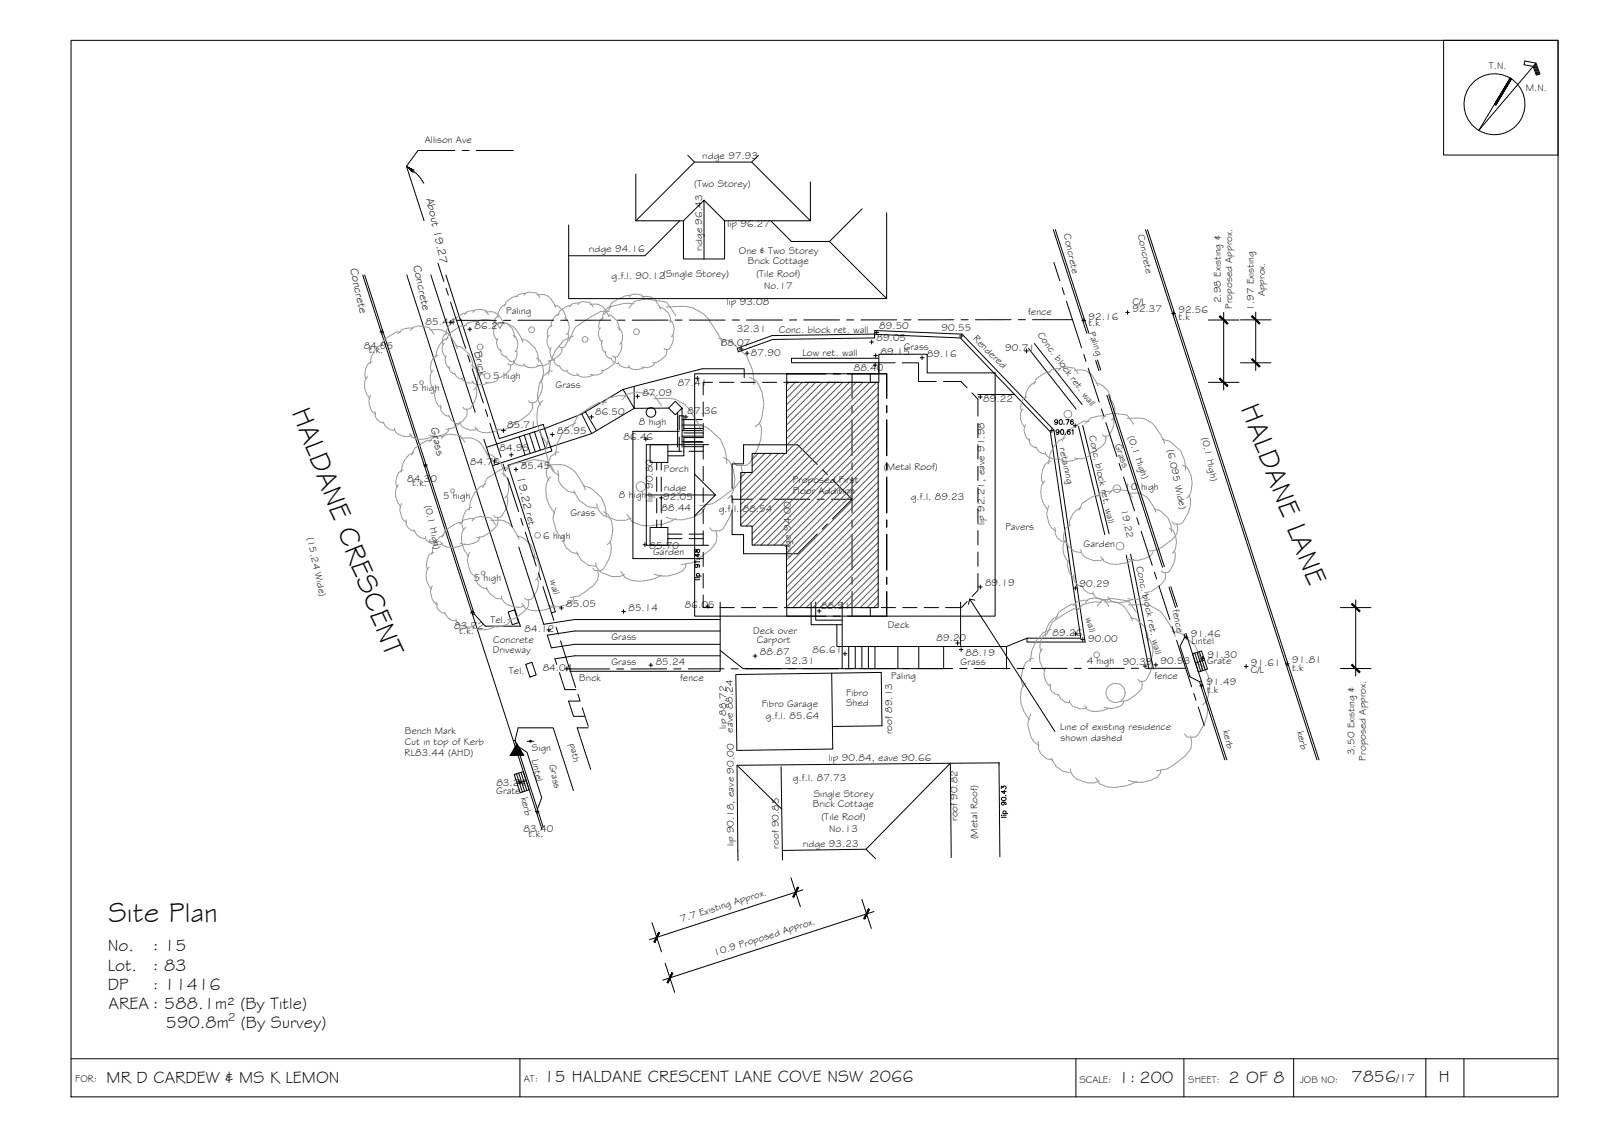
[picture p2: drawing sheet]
<svg xmlns="http://www.w3.org/2000/svg" width="420mm" height="297mm" viewBox="0 0 420 297" stroke-linecap="round" stroke-linejoin="round" font-family="sans-serif">
<!-- layer: BORDER -->
<g fill="none" stroke="#000" stroke-width=".26">
<path d="M18.6 10.6h390v277h-390zM378.6 10.6h30v30.1h-30zM402.3 17.2l.8 2.4M402.5 17l.9 2.6M402.7 16.8l.9 2.7M402.9 16.5l1 2.9-1 .3-.8-2.3-2.4-.4 .2-1 3 .5-15.1 17.7 8.3-13.7M396.4 20.7l-4.1 6.8M18.6 277.6h390M136.4 277.6v10M282.2 277.6v10M310.5 277.6v10M339.3 277.6v10"/>
<path d="M374 277.6v10M383.9 277.6v10"/>
<circle cx="392" cy="27.3" r="8"/>
</g>
<!-- layer: BOUNDARY -->
<g fill="none" stroke="#000" stroke-width=".26">
<path d="M119.3 39.4h-9.7l-3 4.2 4.6 14.3M121.2 39.4h1.8M124.9 39.4h9.7M114.9 69l1.5 4.8M117 75.6l.6 1.8M118.2 79.2l3.9 12.1M276.4 68.8l1.6 4.8M278.6 75.4l.5 1.8M279.7 79l4 12.2M119.7 84h10.5M122.7 93.1l.6 1.8M123.9 96.7l2.9 8.9"/>
<path d="M132.1 84h1.8M135.8 84h9.4M147.1 84h1.8M160.2 83.9l-9.4 .1M162.1 83.9h1.8M175.2 83.9h-9.4M177.1 83.9h1.8M180.8 83.9h9.4M192.1 83.9h1.8M195.8 83.9h9.4M208.9 83.9h-1.8M210.8 83.9h9.4"/>
<path d="M222.1 83.9h1.8M235.2 83.9h-9.4M237.1 83.9h1.8M250.2 83.8l-9.4 .1M252.1 83.8h1.8M265.2 83.8h-9.4M267.1 83.8h1.8M270.8 83.8h10.5M284.3 92.9l.5 1.8M285.4 96.5l2.9 8.9M127.3 107.4l.6 1.8M128.5 111l2.9 8.9"/>
<path d="M288.9 107.2l.6 1.8M290 110.8l2.9 8.9M132 121.7l.5 1.8M133.1 125.2l2.9 8.9M136.6 135.9l.6 1.8M137.8 139.5l2.8 8.9M293.5 121.5l.6 1.8M294.7 125l2.9 9M298.1 135.7l.6 1.8M299.3 139.3l2.9 8.9M141.2 150.2l.6 1.8M142.4 153.8l2.9 8.9"/>
<path d="M302.8 150l.5 1.8M303.9 153.6l2.9 8.9M145.9 164.5l.5 1.8M147 168l4 12.2M149.4 175.4h10.5M161.7 175.4h1.9M174.9 175.4h-9.4M176.7 175.4h1.9M189.9 175.3l-9.4 .1M191.8 175.3h1.8M204.9 175.3h-9.4M206.7 175.3h1.9"/>
<path d="M210.5 175.3h9.4M223.6 175.3h-1.9M225.5 175.3h9.4M236.7 175.3h1.9M249.9 175.3h-9.4M251.7 175.3h1.9M264.9 175.3h-9.4M266.7 175.3h1.9M279.9 175.2l-9.4 .1M281.7 175.2h1.9M285.5 175.2h9.4M296.7 175.2h1.9"/>
<path d="M300.5 175.2h10.5M307.4 164.3l.6 1.8M308.6 167.8l3.9 12.2M151.6 182l.5 1.8M152.7 185.6l1.6 4.8M313.1 181.8l.6 1.8M314.3 185.4l1.5 4.8"/>
</g>
<!-- layer: TEXT -->
<path d="M106.6 43.6l2 1M108.2 45.1l-.2-.2 .2-.2 1.7 1.5 1.3 1.8M130.2 116.4l-2.6 .9M131.8 121.2l-2.6 .9" fill="none" stroke="#000" stroke-width=".26"/>
<g fill="#000" stroke="#000" stroke-width=".26">
<path d="M106.6 43.6l.8 .6zM107.6 44.2l.5 .5-.1 .2z"/>
<path d="M107.2 44l.4 .4zM107.2 44l.4 .4z"/>
<path d="M107.6 44.2l.5 .5zM107.9 44.3l.2 .4 .2-.2z"/>
<path d="M107.4 44.1l.3 .4zM107.4 44.1l.3 .4z"/>
<path d="M107.5 44.1l.5 .8zM107.5 44.1l.5 .8z"/>
<path d="M135.6 195l1.7 3h-3.4zM133.9 198h3.4z"/>
</g>
<!-- layer: EXISTING -->
<g fill="none" stroke="#000" stroke-width=".26">
<path d="M95.1 72.1l47 145.3M95.6 72.1l28.8 88.9 2.9 3.2h9.2l-29.8-92.1M113 72.1l11.6 36M116.9 72.1l14.1 42.9 11.5-3.7 .3 1.1 9.8-3.9M276.3 60.2l8.8 27.2M276.8 60.2l8.7 27.1M300.4 60.2l45 139M301 60.2l44.9 139M193.3 91.3l9.2-3.3 26.9-.4v1l-26.7 .4-9 3.2zM195.2 99v-2.3h-11l-17.9 4.6M229.4 86.6l22.9 1 24.1 25.1 8.2 55.6h-15.2v-1h14l-7.9-54.1-23.6-24.6-22.5-1zM230.3 93.9h-22.7v1.2h22.7"/>
<path d="M234.8 95.1h-4.3v5.1h-2.4M236.7 95.1h4.2v4.9h4.6M269.7 91.3l12.5 16M271.3 90.1l12.5 15.9M287.4 94.5l.8 2.7M287.8 94.4l.9 2.6M126.9 115.1l7.5 23.1M136.2 114.5l1.5 4.8M137.5 114.1l1.6 4.8M138.8 113.7l1.6 4.8M140.2 113.2l1.5 4.8M141.5 112.8l1.6 4.8"/>
<path d="M155.2 113.7l-10.8 3.5-1.6-4.8-12.6 4M163.4 102.1l2.9-.8v5.8zM163.4 102.1l-9.9 5.9 2.9 4.9-1.2 .8-2.6-5.2 .9-.5M170.5 116.6h4.7v4.6h-4.7zM175.2 118.3h3.7M175.4 107l-9.1 .1-9.9 5.8M177.7 108.1v9.1M178.1 112.7v-3.7h1.3v3.7M178.1 114.6v3.7M178.1 113.1h-12.1v33.3h18.4M178.9 107l-1.8-1.8-1.7 1.8 1.7 1.7 1.8-1.7v3M178.9 111.4h5.3"/>
<path d="M178.9 112.9h5.3M178.9 114.3h5.3M178.9 115.8h5.3M179.4 114.6v4.9h-4.2M179.4 117.1h5M179.4 115.9h5M179.4 113.5h5M179.4 112.3h5M180.7 118.3h3.7M184.2 110h-5.3v7.2M184.4 105.4v3.7M184.4 111v3.8l-5-.1"/>
<path d="M184.4 116.6v3.8M186.8 100.2h-2.4v3.3M188.7 100.2h3.8M194.3 100.2h3.8M200 100.2h3.7M205.6 100.2h3.7M211.2 100.2h3.8M216.8 100.2h3.8M222.5 100.2h3.7M247.4 100h4.6l1.6 1.7M254.9 103l1.6 1.7v4.4M256.4 103.4h9.7"/>
<path d="M256.5 111v3.7M256.5 116.6v3.7M282.9 111.8l6.9 28.4M284 111.5l6.9 28.4M290.3 103.6l14.6 45.1M290.8 103.5l14.6 45.1M131.8 121.2l12.6-4 .3 1.1-11.5 3.7 12.4 38.4-1 .3M170.5 138.3h4.7v4.7h-4.7zM172.2 121.2v2M172.2 125.1v3.7M172.2 130.7v3.8M172.2 136.3v2"/>
<path d="M173.4 121.2v2M173.4 125.1v3.7M173.4 130.7v3.8M173.4 136.3v2M184.4 122.3v3.7M184.4 127.9v3.7M184.4 133.5v3.8M184.4 139.1v3.8M256.5 122.2v3.8M256.5 127.8v3.8M256.5 133.5v3.7M256.5 139.1v3.7"/>
<path d="M136.1 143.4l6.5 20.3 8.1-1.3h38.2M175.2 140h3.7M175.2 141.2h3.7M180.7 140h3.7M180.7 141.2h3.7M184.4 144.8v3.7M184.4 150.4v3.7M184.4 156v3.3h2.6M188.8 159.3h3.8M188.9 157.9v18.1h-39.4M194.5 159.3h3.7M200.1 159.3h3.7"/>
<path d="M205.7 159.3h3.8M211.3 159.3h6.7M212.7 157.9v5.9h6.8v5.7h1.4v5.8h-26l-6-4.8M213.9 157.9v4.7h7M219.9 159.3h3.7M220.9 157.9v11.6h26.6M225.5 159.3h3.8M231.1 159.3h3.8M236.8 159.3h3.7M242.4 159.3h3.7M251.9 157.9v11.6h-4.4M253.7 157.7l-1.6 1.6h-4.1"/>
<path d="M256.5 150.3v4.5l-1.5 1.6M256.5 144.7v3.8M295.4 145.5l6 29.9M296.5 145.3l6 30.1M306.6 154l1.7 5.3M307.1 153.8l1.7 5.3M124.4 161l-.5 .2M133.3 160.5l1.6-.6 1.1 3.3-1.6 .6zM137.9 174.2l1.6-.6 1.1 3.3-1.6 .6zM146.7 176.4l1.5 4.4h2.9M188.9 171.9h-38.2l-5.2 .8 .5 1.5M188.9 165.4h-38.2l-7.2 1.1 1.1 3.4 6.1-1h38.2"/>
<path d="M219.5 163.8h1.4M222.6 169.5v5.8M224.3 169.5v5.8M226 169.5v5.8M227.8 169.5v5.8M229.5 169.5v5.8M235.5 169.5v5.8M241 169.5v5.8M247.5 169.5v5.8h-26.6M251.9 169.5h12.1M264 169.5v5.9M269.4 167.3l-5.4 2.2"/>
<path d="M310.5 166.2l.3 .7-1.3 2.5 2.6 8 2.5 1.3 6.6 20.5M311 166l10.8 33.2M315.1 178.6l-.5 .1M134.6 194.2l.5-.1 5.9 18M138.2 194.3h1.8M152 183.8h-2.9l1.3 4h2.9M154.3 190.8h-2.9l3.5 10.9M141 212.1l1.5 4.8M150.4 207.3l-5.3-16.5h-9.2l-.8 3.3 .5 1.4 2.6 1.7 3.9 11.9-1.1 3"/>
<circle cx="139.1" cy="194.3" r=".24"/>
</g>
<!-- layer: TEXT1 -->
<path d="M312.8 171.4l2.3-.7 1.6 4.7-2.4 .8zM313.4 171.2l1.5 4.8M314 171l1.5 4.8M314.5 170.9l1.6 4.7M315.9 173l-2.4 .8M134.9 203.1l2.3-.8 1.6 4.8-2.4 .7zM135.5 202.9l1.5 4.7M136 202.7l1.6 4.7M136.6 202.5l1.6 4.8M138 204.7l-2.4 .8" fill="none" stroke="#000" stroke-width=".26"/>
<!-- layer: VEGSPREAD -->
<g fill="none" stroke="#989898" stroke-width=".26">
<path d="M132.6 79.8a3.5 3.5 0 0 0-2.1 3.4M135.8 77.7h-.7l-2.3 1.4-.5 1.1M137.5 77.4l.5-.6 .9-.2 1.9 .2 .8 1.2M137.9 77a2.64 2.64 0 0 0-2.6 .9M140.8 77.3a3.4 3.4 0 0 1 4 1.6l.9 1.7M151.5 79.9l.5-.6 1-.2 1.8 .2 .8 1.2M151.9 79.5a2.61 2.61 0 0 0-2.6 .9M154.8 79.8a3.4 3.4 0 0 1 4 1.6l.9 1.7M163.3 78.1h-.7l-2.3 1.5-.5 1.1M165 77.9l.5-.6 .9-.2 1.9 .2 .8 1.2M165.4 77.5a2.5 2.5 0 0 0-2.6 .9M166.2 79.7l-2.4-.2-3.4 .8-2 2.1"/>
<path d="M168.3 77.8a3.4 3.4 0 0 1 4 1.6l.9 1.7M96.4 98.8a3.1 3.1 0 0 0-.7 3.2l.5 1.3 .8 1.2M97.6 94.9h-.4a3.6 3.6 0 0 0-1.1 4.4M100.4 90.3a5.2 5.2 0 0 0-3.3 5.1M105.1 87.1h-1.1l-3.4 2-.8 1.8M107.6 86.6l.8-.8 1.4-.4 2.8 .4 1.2 1.8M108.3 86.1l-1.2-.1-1.7 .4-1 1.1M112.6 86.5a5.1 5.1 0 0 1 6 2.4l1.1 1.7 .2 .8M113.6 97.1a3.1 3.1 0 0 0-.7 3.2l.5 1.3 .8 1.2M114.8 93.2h-.4a3.6 3.6 0 0 0-1.1 4.4M116.5 90a2.9 2.9 0 0 0 .4 3.8M117 93.2a2.49 2.49 0 0 0 .9 3.3"/>
<path d="M117.3 87.4a1.8 1.8 0 0 0-1.3 2.1l.3 .8M117.6 88.6a5.2 5.2 0 0 0-3.3 5.1M117.8 96a1.63 1.63 0 0 0 1.6 2M119.1 84.3a3.5 3.5 0 0 0-2.1 3.4M119.2 97.8a2.08 2.08 0 0 0 2 1.5M119.5 90.6a5.4 5.4 0 0 1 3.9 3.1l.5 1.3 .2 1.7M121.2 99v.3a2.17 2.17 0 0 0 3 .9M122.3 82.1h-.7l-2.3 1.4-.5 1.2M122.4 85.3h-1.2l-3.4 2.1-.8 1.8M123.5 95.7a3.4 3.4 0 0 1 1.9 3.5l-.6 2.6-.6 .4M123.8 99.9a1.63 1.63 0 0 0 2.1 1l1.1-.2 1.2-.4M124 81.9l.5-.6 1-.2 1.8 .2 .8 1.2"/>
<path d="M124.4 81.5a2.5 2.5 0 0 0-2.6 .9M124.8 84.9l.8-.9 1.4-.3 2.8 .4 1.2 1.8M125.5 84.4l-1.2-.1-1.7 .4-1 1M127.3 81.8a3.4 3.4 0 0 1 4 1.6l.9 1.7M129.8 84.8a5.1 5.1 0 0 1 6.1 2.4l1 1.7 .2 .8M130 85.5a2.94 2.94 0 0 0 .4 3.8M130.5 88.7a2.43 2.43 0 0 0 .9 3.3M130.7 99.1a1.7 1.7 0 0 1-2 1.3l-1.4-.2M130.8 82.9a1.82 1.82 0 0 0-1.3 2.1l.3 .8M131.3 91.6a1.69 1.69 0 0 0 1.5 1.9M131.9 84.5a3.9 3.9 0 0 1 3 4.1M132.7 93.3l.1 .4a2.22 2.22 0 0 0 1.9 1.1"/>
<path d="M133.8 95.6l.1 .6a4 4 0 0 1-3.5 2.9h-.2M134.6 87.9a2.63 2.63 0 0 1 1 3.5l-.2 .6-.3 .2M134.7 94.5l.1 .3a2.19 2.19 0 0 0 2.9 .9M135.4 91.9a3.3 3.3 0 0 1-1.2 3.7h-.8l-.2-.3M136.7 88.9a5.4 5.4 0 0 1 3.9 3.1l.5 1.3 .2 1.6M137.3 95.4a1.66 1.66 0 0 0 2.1 1l1.1-.2 1.2-.4M140.7 94a3.5 3.5 0 0 1 1.9 3.5l-.3 1.7-.3 .8-.6 .4M141.9 99.9a4 4 0 0 1-.1 3.5l-1.1 1.8-.5 .4h-1.2l-.4-.5M144 88a2.87 2.87 0 0 0 .4 3.8M144.2 94.6l-.1 .3a2.95 2.95 0 0 1-3.3 .7M144.5 91.2a2.49 2.49 0 0 0 .9 3.3M144.8 85.4a1.79 1.79 0 0 0-1.3 2.1l.3 .8"/>
<path d="M144.9 97.3h-.9l-1.6 1.3-1 2.3-.4 2.7 .1 1.3 .7 1.3M145.3 94.1a1.65 1.65 0 0 0 1.6 1.9M145.4 80a4 4 0 0 1 3 4.1M146.6 82.3a3.4 3.4 0 0 0-2.1 3.4M146.7 95.8a2.1 2.1 0 0 0 2 1.5M147.3 91.1l.1 .6a3.9 3.9 0 0 1-3.5 2.9h-.2M148.1 83.4a2.63 2.63 0 0 1 1 3.5l-.2 .6-.3 .2M148.7 97v.3a2.14 2.14 0 0 0 3 .9M148.9 87.3a3.3 3.3 0 0 1-1.1 3.8h-.9l-.2-.3M149.8 80.2h-.7l-2.3 1.3-.5 1.2M150.4 88.1l-2.5 1.1-2.1 2.4-1.4 3.1-.5 3.6M151.3 97.9a2.72 2.72 0 0 0 3.8 .6l.5-.3"/>
<path d="M157.5 86a2.86 2.86 0 0 0 .4 3.8M158 89.2a2.49 2.49 0 0 0 .9 3.3M158.2 97.1l-.1 .3a2.98 2.98 0 0 1-3.3 .7M158.3 83.4a1.8 1.8 0 0 0-1.3 2.1l.3 .8M158.8 92a1.63 1.63 0 0 0 1.6 2M159.4 82.5a3.9 3.9 0 0 1 3 4.1M159.9 81.6h-2.3l-2.4 1.3-4.4 2.9-1.6 3.6M160.1 80.3a3.5 3.5 0 0 0-2.1 3.4M160.2 93.8a2.08 2.08 0 0 0 2 1.5M161.3 93.6l.1 .6a3.9 3.9 0 0 1-3.5 2.9h-.2M162.1 85.9a2.8 2.8 0 0 1 .4 4.3M162.2 95v.3a2.17 2.17 0 0 0 3 .9"/>
<path d="M162.9 89.8a3.4 3.4 0 0 1-1.2 3.8h-.8l-.2-.3M164.8 95.9a1.63 1.63 0 0 0 2.1 1l1.1-.2 1.1-.4M164.9 80.8l1.5-1.8 2.9-.6 5.5 .8 2.4 3.5M171.7 95.1a1.7 1.7 0 0 1-2 1.3l-1.4-.2M172.9 80.5a3.9 3.9 0 0 1 3 4.1M174.8 80.5l4.8-.2a8.8 8.8 0 0 1 7.3 5l2.1 3.4 .5 1.6M174.8 91.6l.1 .6a4 4 0 0 1-3.5 2.9h-.2M175.6 83.9a2.63 2.63 0 0 1 1 3.5l-.2 .6-.3 .2M176.4 87.9a3.3 3.3 0 0 1-1.2 3.7h-.8l-.2-.3M188.5 88.7l2.8 .7 4.5 3.9a15.5 15.5 0 0 1 1.9 6.7v.9M196.6 98.9l1.8 1a10.8 10.8 0 0 1 .8 11.1l-1.1 .8M275.6 97.5h-1l-2.8 1.8-.7 1.4"/>
<path d="M277.7 97.2l.6-.8 1.2-.2 2.3 .3 1 1.5M278.2 96.7a3.2 3.2 0 0 0-3.2 1.1M281.8 97a4.3 4.3 0 0 1 5 2.1l1.1 2M97.2 103.6a3.7 3.7 0 0 0 1.3 5M98.3 107.9l.1 .5a2.29 2.29 0 0 0 2.3 2.5M100.4 110.6a3.1 3.1 0 0 0 3 2.2M103.4 112.3l.1 .5a3.3 3.3 0 0 0 4.5 1.3M107.4 113.7l.6 .9a6 6 0 0 0 5.9-.4M108.5 118.7a5.2 5.2 0 0 0-3.3 5.1M113.3 115.4h-1.2l-3.4 2.1-.8 1.8M114.4 101.9a3.7 3.7 0 0 0 1.3 5M115.6 106.2a2.48 2.48 0 0 0 2.3 3"/>
<path d="M115.8 115l.7-.9 1.4-.3 2.8 .4 1.2 1.8M116.4 114.5l-1.2-.1-1.7 .4-1 1M117.7 108.9a3.1 3.1 0 0 0 2.9 2.2M117.7 112.4l-.1 .5a4.2 4.2 0 0 1-4.5 1.3l-.5-.1M120.6 110.5l.1 .6a3.2 3.2 0 0 0 4.5 1.3M120.7 114.9a5.1 5.1 0 0 1 6.1 2.4l1 1.7 .3 .8M122.4 107.3l.1 .8-.1 1-.9 1.2-2.9 2-1.6 .2M124.6 111.9l.7 1a6 6 0 0 0 5.8-.4M124.7 101.6a4 4 0 0 1-.1 3.5l-1.1 1.8-.5 .4h-1.2l-.4-.5M127.6 119a5.4 5.4 0 0 1 4 3.1l.4 1.3 .2 1.6M134.9 110.7l-.1 .5-.5 .7a4.9 4.9 0 0 1-4.5 .4M139.6 105.6l.1 .8-.1 1-.9 1.1-2.8 2-1.7 .3"/>
<path d="M142.4 105.1l-.8 .6a10 10 0 0 0 2 10.8M144 114.8l-.4 1.1-.5 2.2 .9 3.8 1 1.6 1.6 1.3M146.5 118.5h-.7l-1.3 1.1-.8 1.9-.4 2.3 .1 1.1 .6 1.1M151.1 110.9l-2 .9-1.8 2-1.2 2.6-.4 3M159.1 105.5h-1.9l-2.1 1.1-3.6 2.4-1.3 2.9M163.2 104.8l1.3-1.5 2.4-.5 4.6 .7 2 2.9M164.3 103.9l-2-.2-2.8 .7-1.7 1.8M171.5 104.5l4-.1a7.4 7.4 0 0 1 6.1 4.2l1.7 2.8 .4 1.3M182.9 111.4l2.3 .5 3.8 3.3a12.2 12.2 0 0 1 1.6 6.3M189.7 119.9l1.4 .8a9.1 9.1 0 0 1 .7 9.3l-.9 .7M199.1 110.7l.6 1.3a13 13 0 0 1-3.1 9.4l-.9 .6h-2.5l-.8-.9M268.3 107.3a2.51 2.51 0 0 0-.6 2.7l.4 1.1 .7 1"/>
<path d="M269 111.3a3 3 0 0 0 1 4.2M269.3 104a2.31 2.31 0 0 0-1.6 2.7l.3 1.1M269.9 114.9a2.08 2.08 0 0 0 2 2.5M271.6 100.2a4.4 4.4 0 0 0-2.7 4.3M271.7 117.1a2.63 2.63 0 0 0 2.5 1.9M274.2 118.5v.5a2.72 2.72 0 0 0 3.7 1.1M277.5 119.7a2.05 2.05 0 0 0 2.5 1.3l1.4-.3 1.5-.5M279.3 114.8a6.9 6.9 0 0 0-4.3 6.8M285.7 110.4h-1.5l-4.5 2.9-1.1 2.3M286 118.7l-.1 .4a3.7 3.7 0 0 1-4.1 .9M287.5 100.5a4.5 4.5 0 0 1 3.8 4.7v.3M289.1 109.9l.9-1.2 2-.4 3.6 .5 1.7 2.4"/>
<path d="M289.9 114.4v1.5a6.7 6.7 0 0 1-4.2 2.8h-.3M289.9 109.1l-1.6-.1-2.3 .6-1.3 1.4M290.9 104.7a3.3 3.3 0 0 1 1.3 4.3l-.2 .8-.5 .3M291.9 109.6a4.2 4.2 0 0 1-1.4 4.8h-1l-.4-.4M295.6 109.7l3.3-.1a5.9 5.9 0 0 1 4.8 3.3l1.4 2.3 .3 1.1M304.8 115.2l1.8 .4 .9 .7 2.2 1.9 .4 1.1a8 8 0 0 1 .8 4M104.5 127.1a3.1 3.1 0 0 0-.7 3.3l.5 1.3 .8 1.2M105.3 132a3.7 3.7 0 0 0 1.3 5M105.7 123.3a2.28 2.28 0 0 0-1.7 1.7l-.2 1.4 .1 .7 .3 .6M106.5 136.3l.1 .5a2.28 2.28 0 0 0 2.2 2.5M108.6 139a3.1 3.1 0 0 0 3 2.2M121.3 137h-1.1l-3.4 2.1-.8 1.8"/>
<path d="M122.1 138.3l-.5 .4a6.6 6.6 0 0 0 1.3 7.2M123.7 133.1h-.5l-1.1 .9-.6 1.5-.4 1.8 .2 .9 .4 .8M123.8 136.6l.7-.9 1.5-.3 2.7 .4 1.2 1.8M124.4 136l-1.2-.1-1.7 .4-.9 1.1M127.4 127a6.9 6.9 0 0 0-4.3 6.7M128.7 136.4a5.1 5.1 0 0 1 6.1 2.5l1.1 1.7 .2 .8M130.5 135.6l.2 .9-.2 1-.9 1.1-2.8 2-1.7 .3M131.6 124.1a3.5 3.5 0 0 1 1.9 3.4l-.6 2.6-.5 .4M132.8 130a4 4 0 0 1-.1 3.4l-1.1 1.9-.5 .3h-1.2l-.4-.5M133.8 122.6h-1.5l-4.6 2.8-1.1 2.4M137.1 122.1l1-1.2 1.9-.4 3.7 .5 1.6 2.4M138 121.3l-1.6-.1-2.3 .6-1.3 1.4"/>
<path d="M143.7 121.9l3.2-.1a5.9 5.9 0 0 1 4.9 3.3l1.4 2.3 .3 1.1M144.5 125l-.7 .6a8.3 8.3 0 0 0 1.6 9M145.8 133.1l-.8 2.8 .8 3.1 .8 1.4 1.4 1M146.3 123.3l.2 1a4.5 4.5 0 0 0 4.5 5M150.5 128.7l1.5 2.5 2.2 1.7 2.3 .3M152.9 127.4l1.8 .4 .9 .7 2.1 1.9 .4 1.1a7.6 7.6 0 0 1 .9 4M156.5 132.1l.2 1.1 1.6 1.9 3.4 1.3h2.4l1.5-.6M158.3 134.2l1.2 .6a7.3 7.3 0 0 1 .5 7.5l-.8 .5M164.4 134.8l1.3 2 2.4 .9a13.9 13.9 0 0 0 9.3-1.8M185 132.4l-.2 .9-1 1.3a9.8 9.8 0 0 1-9 1M187.8 139.2l.3 1.3-.3 1.8-1.5 1.9-4.7 3.3-2.9 .4M191.7 129.7l.5 1.1a10.7 10.7 0 0 1-2.5 7.8l-.8 .6h-2.1l-.7-.8"/>
<path d="M194.4 122l.3 1.6-.3 2.1-1.8 2.3-5.7 4.1-3.4 .4M274.1 126.1a4.1 4.1 0 0 0-1 4.3l.6 1.7 1.1 1.6M275.1 132.5a5 5 0 0 0 1.8 6.7M275.7 120.9h-.6l-1 .9-.7 1.5-.3 1.8 .1 .9 .4 .8M276.7 138.3l.1 .6a3 3 0 0 0 3 3.4M280.8 137.7h-.4a3.6 3.6 0 0 0-1.1 4.5M283.6 133.1a5.1 5.1 0 0 0-3.3 5.1M288.3 129.9h-1.1l-3.4 2.1-.8 1.8M290.8 129.5l.8-.9 1.4-.3 2.8 .4 1.2 1.8M291.5 128.9l-1.2-.1-1.7 .4-1 1.1M295.8 129.3a5.1 5.1 0 0 1 6 2.5l1.1 1.6 .2 .9M302.6 133.4a5.4 5.4 0 0 1 4 3.1l.5 1.3 .2 1.7"/>
<path d="M306.7 138.5l.9 .5a5.5 5.5 0 0 1 .4 5.6l-.6 .4M308.7 137.4l.2 1.1-.2 1.4-1.2 1.5-3.8 2.7-2.2 .3M310.2 122l1.2 .6a7.2 7.2 0 0 1 .5 7.5l-.7 .5M311.8 129.9l.4 .8a8.6 8.6 0 0 1-2 6.3l-.7 .4h-1.6l-.5-.6M111.6 140.6v.6a3.3 3.3 0 0 0 4.5 1.3M112.6 148.7a3.1 3.1 0 0 0-.8 3.2l.5 1.4 .8 1.2M113.4 153.6a3.7 3.7 0 0 0 1.3 5M113.8 144.8h-.4l-.8 .7a3.5 3.5 0 0 0-.4 3.8M114.5 157.9l.1 .4a2.29 2.29 0 0 0 2.2 2.6M115.5 142l.7 1a6 6 0 0 0 5.8-.4M116.5 140.2a5.2 5.2 0 0 0-3.2 5.1M123.2 144.7a5 5 0 0 0 1.7 6.7"/>
<path d="M124.7 150.4l.1 .7a3 3 0 0 0 3 3.3M125.8 140.8l-.1 .5a4.4 4.4 0 0 1-5 1.1M127.5 154l1 1.7 1.5 1.1 1.5 .2M131.5 156.3l.1 .7a4.4 4.4 0 0 0 5.9 1.7M135.6 140.6a5.4 5.4 0 0 1 4 3l.5 1.3 .1 1.7M136.8 158.1l.9 1.3a7.9 7.9 0 0 0 7.7-.6M138.5 157.2l.2 .8-.2 1.1-.9 1.1-2.8 2-1.7 .3M139.7 145.7l.9 .4a5.5 5.5 0 0 1 .4 5.6l-.6 .4M140.9 151.5a4 4 0 0 1-.2 3.5l-1 1.9-.5 .3h-1.2l-.5-.5M147.7 140.2l.2 .8a3.8 3.8 0 0 0 3.7 4.2M150.5 156.5l-.1 .6-.7 .9a6.5 6.5 0 0 1-6 .6M151.2 144.7l1.2 2.1 1.9 1.4 1.9 .3"/>
<path d="M156.2 147.5l.2 1 1.3 1.6 2.8 1.1h2.1l1.2-.6M156.7 149.6l.3 1.1-.3 1.4-1.1 1.5-3.8 2.7-2.3 .3M159.9 142l.4 .9a8.6 8.6 0 0 1-2 6.3l-.7 .4h-1.6l-.5-.7M162.8 149.8l1.1 1.6a10 10 0 0 0 9.7-.6M179.9 147.8l-.1 .8-.8 1.1a8.3 8.3 0 0 1-7.5 .8M279.4 141.8l1 1.7 1.5 1.1 1.5 .2M279.6 141.6a3.1 3.1 0 0 0-.7 3.2l.5 1.3 .8 1.3M280.4 146.5a3.7 3.7 0 0 0 1.3 5M281.5 150.7l.1 .5a2.29 2.29 0 0 0 2.3 2.5M282.2 158.4h-1.1l-3.4 2.1-.9 1.8M283.4 144.1l.2 .7a4.4 4.4 0 0 0 5.9 1.8M283.6 159.6h-1.9l-2 1-3.7 2.5-1.3 2.9"/>
<path d="M283.6 153.4a3.1 3.1 0 0 0 3 2.3M284.7 158l.7-.9 1.5-.3 2.7 .4 1.2 1.8M285.3 157.4h-1.2l-1.7 .4-.9 1M286.6 155.1l.1 .6a3.3 3.3 0 0 0 4.5 1.3M287.7 158.9l1.3-1.5 2.4-.5 4.6 .6 2 3M288.7 145.9l.9 1.3a8 8 0 0 0 7.8-.5M288.8 158l-2-.2-2.8 .7-1.7 1.7M289.6 157.9a5 5 0 0 1 6.1 2.4l1 1.7 .3 .8M290.6 156.5a2.53 2.53 0 0 0 3.1 1.5l1.7-.2 1.7-.8M296 158.6l4-.1a7.4 7.4 0 0 1 6.1 4.2l1.7 2.8 .4 1.3M300.9 155.3l-.1 .5-.5 .6a4.9 4.9 0 0 1-4.5 .5M302.4 144.3l-.1 .6-.6 .9a6.5 6.5 0 0 1-6.1 .6"/>
<path d="M305.6 150.1l.1 .8-.1 1.1-.9 1.1-2.9 2-1.6 .3M307.9 144.4a4 4 0 0 1-.2 3.5l-1 1.9-.5 .3h-1.2l-.4-.5M116.6 160.5a3.1 3.1 0 0 0 3 2.3M119.6 162.2l.1 .6a3.2 3.2 0 0 0 4.4 1.3M123.6 163.6a2.53 2.53 0 0 0 3 1.5l1.7-.2 1.7-.7M133.8 162.4v.5l-.5 .6a5 5 0 0 1-4.6 .5M269 179.1l-.7 .5a8.3 8.3 0 0 0 1.6 9.1M271 172.6h-.7l-1.3 1.1-.8 1.9-.4 2.3 .1 1.1 .6 1M273.4 170.1a3.1 3.1 0 0 0-.7 3.3l.5 1.3 .8 1.2M274.3 175a3.7 3.7 0 0 0 1.3 5M274.7 166.3a2.26 2.26 0 0 0-1.7 1.7l-.3 1.4 .4 1.3M275.4 179.3l.1 .5a2.28 2.28 0 0 0 2.2 2.5"/>
<path d="M275.6 165l-2 .9-1.8 2-1.2 2.6-.4 3M277.4 161.6a5.2 5.2 0 0 0-3.2 5.1M296.5 162a5.4 5.4 0 0 1 4 3l.5 1.3 .1 1.7M299.4 178.6l.2 .8-.2 1.1-.9 1.1-2.8 2-1.7 .3M300.6 167.1l.8 .4a5.5 5.5 0 0 1 .4 5.6l-.5 .4M301.8 173a4 4 0 0 1-.2 3.4l-1 1.9-.5 .3h-1.2l-.5-.5M307.4 165.5l2.3 .5 3.8 3.3a12.9 12.9 0 0 1 1.6 5.6v.7M314.2 174l1.5 .8a9.1 9.1 0 0 1 .6 9.3l-.9 .7M270.3 187.2l-.4 .9-.4 1.9 .8 3.1 .9 1.4 1.3 1M272.3 194.3l.1 .8a3.8 3.8 0 0 0 3.7 4.2M275.7 198.8l1.3 2.1 1.9 1.4 1.8 .2M277.5 181.9a3.1 3.1 0 0 0 3 2.3"/>
<path d="M280.5 183.6l.1 .6a3.3 3.3 0 0 0 4.4 1.3M284.4 185a2.5 2.5 0 0 0 3.1 1.5l1.7-.2 1.7-.7M294.7 183.8l-.1 .5-.4 .6a5 5 0 0 1-4.6 .5M312.3 193.2l.3 1.4-.3 1.8-1.5 1.8-4.7 3.4-2.8 .4M316.2 183.8l.5 1.1a10.9 10.9 0 0 1-2.5 7.8l-.8 .5h-2.1l-.6-.8M280.7 201.6l.2 .9 1.3 1.7 2.9 1h2l1.2-.5M287.3 203.9l1.1 1.6a10.1 10.1 0 0 0 9.7-.7M304.5 201.9l-.2 .8-.8 1.1a8.3 8.3 0 0 1-7.5 .8"/>
<circle cx="125.9" cy="91" r=".75"/>
<circle cx="127.8" cy="98.6" r=".75"/>
<circle cx="139.4" cy="86.5" r=".75"/>
<circle cx="153.4" cy="89" r=".75"/>
<circle cx="166.9" cy="87" r=".75"/>
<circle cx="110.5" cy="100.3" r=".5"/>
<circle cx="280.1" cy="108.5" r="1.01"/>
<circle cx="118.7" cy="128.7" r=".5"/>
<circle cx="168.1" cy="127.6" r="1.26"/>
<circle cx="292.9" cy="128.1" r="1.01"/>
<circle cx="126.7" cy="150.3" r=".5"/>
<circle cx="141" cy="140.3" r=".75"/>
<circle cx="293.7" cy="143.2" r="1.01"/>
<circle cx="287.6" cy="171.7" r=".75"/>
<circle cx="292.6" cy="181.7" r="2.51"/>
</g>
<!-- layer: VEGE_01 -->
<circle cx="170.7" cy="108.1" r="1.26" fill="none" stroke="#000" stroke-width=".26"/>
<!-- layer: ROOFPLAN EXIST. -->
<g fill="none" stroke="#000" stroke-width=".26">
<path d="M166.8 45.6v12.3h12.4v10h10.8v-10h22.5v-10.2M178.3 57.9l-9.2 9.1h-20M179.2 57.9l5.4-5.4v15.4M180.4 40.7l1.7 1.8h15.1l1.7-1.8M182.1 42.5l-15.3 15.4M184.6 52.5l5.4 5.4M197.2 42.5l15.3 15.4M202.1 57.9l5.5 5.4h10l14.9 15M226.1 54.8l-8.5 8.5M232.5 55.8v22.5h-83.4v-19.3M182.2 98h48.3v-5.1h12.7v4.9h17.8v63.7h-78.8zM206.3 98v2.2"/>
<path d="M228.2 98v2.2M185.9 116.6h-16.4v26.4h16.4M169.4 129.8h18.2l-5.4 5.4M182.2 124.3l5.4 5.5M206.3 159.3v2.2M228.2 159.3v2.2M218.1 176.5l.3 19.9-25.1 .3-.3-19.9 38.1-.5 .2 14-13 .2M193.3 200.6l11.7 11.5M204.9 201l.3 24.5M227.1 222.6l-21.9 .4M229.6 225.1l-2.5-2.5 22.1-22.5-55.9 .5 .3 25M262.2 224.6l-.2-24.6-12.8 .1 .3 24.7"/>
</g>
<!-- layer: BLD_ADJ -->
<path d="M262 200v.5" fill="none" stroke="#545454" stroke-width=".26"/>
<!-- layer: HGTS_11 -->
<g fill="none" stroke="#000" stroke-width=".26">
<path d="M99.6 87.1h1.1M100.1 86.6v1M117.7 84.5h1M118.2 84v1M122.7 86.3h1M123.2 85.8v1M182.4 99.2h1M182.9 98.7v1M193.9 91.5h1M194.4 91v1M195.4 92.6h1M195.9 92.1v1"/>
<path d="M228.1 89.7h1M228.6 89.2v1M229 95.7h1M229.2 93.2h1M229.5 87.2h.9M229.5 95.2v1M229.7 92.7v1M229.9 86.7v1M241.3 93.8h1M241.8 93.3v1M251.6 88.1h1M252.1 87.6v1"/>
<path d="M268.7 92h1M269.2 91.5v1M283.7 84h1.1M284.3 83.5v1M295.2 81.9h1M295.7 81.4v1M307.3 82.2h1M307.8 81.7v1M131.5 112.9h1M132 112.4v1M133.6 119.2h1M134.1 118.8v1"/>
<path d="M144.3 113.9h1M144.9 113.4v1M154.6 109.3h1M155.1 108.8v1M166.7 103.9h1M167.2 103.4v1M168.9 115.1h1M169.4 114.6v1M179.4 109.3h1M179.9 108.8v1M256.6 104.1h1M257.1 103.6v1"/>
<path d="M275.4 112.9h1M275.9 112.4v1M277.4 110.4a.39 .39 0 0 1-.6 .4 .39 .39 0 0 1-.1-.6 .39 .39 0 0 1 .6 0v.8l-.3 .3-.3-.2M277.7 113a.39 .39 0 0 1-.5 .4 .39 .39 0 0 1-.2-.6 .39 .39 0 0 1 .7 0l-.1 1-.4 .1-.2-.2M278 110.1a.57 .57 0 0 1 .6 .5 .57 .57 0 0 1-.6 .6l-.2-.5zM278.3 112.7a.57 .57 0 0 1 .7 .6 .57 .57 0 0 1-.7 .5l-.1-.4zM279 111.1l.1 .1M279.4 113.8h.1M279.6 110h.8l-.6 1.3M280.7 112.8l-.1-.1a.57 .57 0 0 0-.7 .5 .57 .57 0 0 0 .6 .6 .39 .39 0 0 0 0-.6 .39 .39 0 0 0-.6 .3M281.1 112.9l.3-.3v1.3M281.5 110.2l-.1-.1a.57 .57 0 0 0-.6 .5 .57 .57 0 0 0 .6 .6 .39 .39 0 0 0-.1-.7 .39 .39 0 0 0-.5 .3"/>
<path d="M281.5 111.6h1M282 111.1v1M111.1 121.9h1M111.6 121.4v1M129.2 120.9h1M129.7 120.3v1.1M134.8 123.1h1M135.3 122.6v1M172.9 130.5h1M173.4 130v1M146.7 159.4h1M147.2 158.9v1"/>
<path d="M163.5 159.8v1M168.6 142.8h1M169.1 142.3v1M182.3 152h1.2M182.3 151.5h.1M182.3 144.1v.6h.4a.51 .51 0 0 1 .1-.6 .51 .51 0 0 1 .6 0l.1 .4-.3 .3h-.2l-.3-.7zM182.7 148a.38 .38 0 0 1 .2 .6 .38 .38 0 0 1-.6 .1 .38 .38 0 0 1 .1-.6l1 .1-.1 .5M182.7 151.5h.8M182.7 151h1.2M182.8 151a.4 .4 0 0 1 0-.6 .4 .4 0 0 1 .6 0 .4 .4 0 0 1-.1 .6M183.1 145.2v.8l-.8-.5h1.2M183.4 146.5v.1"/>
<path d="M183.5 147.3h-1.2l.2 .3M185.1 158.9h1M185.6 158.4v1M214.8 159.7v1M256.6 153.9h1M257.1 153.4v1M281.5 154.2h1M282.1 153.7v1M123.4 160.6h1M123.9 160.2v1M143.4 165.1h1M143.9 164.6v1"/>
<path d="M148.2 175.4h.9M148.7 174.9v1M163.1 160.3h.9M170.2 174.4h1M170.7 173.9v1M197.5 172h1M198 171.5v1M214.4 160.2h1M221.1 171.4h1M221.6 170.9v1M250.7 168.6h1M251.1 168.1v1"/>
<path d="M251.6 170.3h1M252.1 169.8v1M281.6 166.2h1M282.1 165.7v1M283.5 167.7h1M284 167.2v1M299.8 174.6h1M300.3 174.1v1M302.6 174.3h1M303.1 173.8v1M310.6 167.1h1M311.1 166.6v1"/>
<path d="M314.6 179.8h1M314.9 172.6h1M315.2 179.3v1M315.4 172.1v1M326.3 174.7h1M326.8 174.2v1M337.1 174h1M337.6 173.5v1.1M135.8 204.9h1M136.3 204.4v1.1M140.4 212.8h1M140.9 212.3v1"/>
<path d="M262.7 213.8h.1M262.6 206.8v-.7l.5 .4a.42 .42 0 0 1 .7-.4 .42 .42 0 0 1-.2 .8M262.6 214.3h1.3M262.7 209.2a.62 .62 0 0 1 .8-.2 .62 .62 0 0 1 .3 .7 .62 .62 0 0 1-.8 .2 .62 .62 0 0 1-.3-.7zM263 210.3a.38 .38 0 0 1 .4 .5 .38 .38 0 0 1-.6 .2 .38 .38 0 0 1 0-.7l1 .2-.1 .5M263 213.7h.9M263 213.3h1.3M263.2 213.3a.4 .4 0 0 1 0-.6 .4 .4 0 0 1 .6 0 .4 .4 0 0 1-.1 .6M263.4 207.2v.9l-.8-.6h1.3M263.8 208.5l-.1 .1"/>
</g>
<!-- layer: ROOFPLAN NEW -->
<g fill="none" stroke="#000" stroke-width=".26">
<path d="M206.3 98h10.3M218.5 98h1.9M222.3 98h10.3v6.5v-6.5zM223.5 98v6.5M223.5 106.3v1.9M223.5 110.1v9.4M232.6 106.3v1.9M232.6 110.1v9.4M192 133.7v6.5h3v5h14.2l5.1-5.2M192 130v1.8M192 130.9h5.4M199.3 130.9h1.9"/>
<path d="M203.1 130.9h9.3M214.3 130.9h1.9M214.3 121.8l-5.1-5.2h-14.2v5h-3v6.5M215.7 123.1l1.3 1.3M217 137.4l-1.3 1.3M218.1 130.9h5.4l-5.2 5.2M218.3 125.7l5.2 5.2M223.5 121.3v1.9M223.5 125.1v9.4M223.5 136.3v1.9M232.6 121.3v1.9M232.6 125.1v9.4"/>
<path d="M232.6 136.3v1.9M223.5 140.1v9.4M223.5 151.3v1.9M223.5 155.1v6.4M232.6 140.1v9.4M232.6 151.3v1.9M232.6 155.1v6.4h-10.3M206.3 161.5h10.3M218.5 161.5h1.9"/>
</g>
<!-- layer: HATCH -->
<g fill="none" stroke="#545454" stroke-width=".26">
<path d="M198.8 118.9l-1.5 1.6M200.6 118.9l-3.3 3.3M202.4 118.9l-8.1 8.1M204.2 118.9l-9.9 9.8M205.9 118.9l-11.6 11.6M206.9 100.2l-.6 .7M208.6 100.2l-2.3 2.4M210.4 100.2l-4.1 4.2M212.2 100.2l-5.9 5.9M213.9 100.2l-7.6 7.7M215.7 100.2l-9.4 9.5M217.5 100.2l-11.2 11.3"/>
<path d="M219.3 100.2l-13 13M221 100.2l-14.7 14.8M222.8 100.2l-16.5 16.5M224.5 100.2l-18.2 18.3M226.3 100.2l-32 32.1M228.1 100.2l-33.8 33.9M229.9 100.2l-35.6 35.6M230.3 101.6l-36 36M230.3 103.3l-34.6 34.6M230.3 105.1l-33 33M230.3 106.8l-33 33.1M230.3 108.6l-33 33.1"/>
<path d="M230.3 110.4l-32.5 32.5M230.3 112.2l-30.8 30.7M230.3 113.9l-29 29M230.3 115.7l-27.2 27.2M230.3 117.4l-25.4 25.5M230.3 119.2l-24 24.1M195.6 123.9l-1.3 1.3M230.3 121l-24 24M230.3 122.8l-24 24M230.3 124.5l-24 24.1M230.3 126.3l-24 24M230.3 128.1l-24 24"/>
<path d="M230.3 129.8l-24 24.1M230.3 131.6l-24 24.1M230.3 133.4l-24 24M230.3 135.1l-24 24.1M230.3 136.9l-22.4 22.4M230.3 138.7l-20.6 20.6M230.3 140.4l-18.8 18.9M230.3 142.2l-17.1 17.1M230.3 144l-15.3 15.3M230.3 145.7l-13.5 13.6M230.3 147.5l-11.8 11.8M230.3 149.3l-10 10"/>
<path d="M230.3 151l-8.2 8.3M230.3 152.8l-6.5 6.5M230.3 154.6l-4.7 4.7M230.3 156.4l-2.9 2.9M230.3 158.1l-1.2 1.2"/>
</g>
<!-- layer: NEWWORK -->
<path d="M206.3 100.2h24v59.1h-24v-16.4h-9v-5h-3v-14h3v-5h9z" fill="none" stroke="#000" stroke-width=".26"/>
<!-- layer: 0 -->
<path d="M254.3 157l22.4 34.7M255.7 157.3l-1.4-.3-.3 1.4" fill="none" stroke="#000" stroke-width=".26"/>
<!-- layer: DIMENSION -->
<g fill="none" stroke="#000" stroke-width=".26">
<path d="M316.9 83.9h8M320.9 81.9v20.3M325.3 95.1h8M325.3 83.9h8M329.3 81.8v15.3M316.9 100.2h8M351.6 159.3h8M355.6 157.3v20M351.6 175.3h8M207.4 230.1l2.5 7.6M210.6 233.3l-40.2 13.1M226 235.8l2.5 7.6"/>
<path d="M229.2 239l-55.4 18M171 241.9l2.5 7.6M174.5 252.6l2.4 7.6"/>
</g>
<!-- layer: 0 -->
<g fill="#000" stroke="#000" stroke-width=".26">
<path d="M320 99.1l-.2 .2 2.2 1.8zM319.8 99.3l2.2 1.8-.2 .2z"/>
<path d="M319.8 83l2 2 .2-.2zM319.8 83l.2-.2 2 2z"/>
<path d="M328.2 94.2l2.2 1.8-1.9-2zM328.2 94.2l2.2 1.8-.2 .2z"/>
<path d="M328.2 83l2 2 .2-.3zM328.5 82.7l1.9 2-2.2-1.7z"/>
<path d="M354.7 174.2l-.2 .2 2.2 1.8zM354.5 174.4l2.2 1.8-.2 .2z"/>
<path d="M354.5 158.4l2 2 .2-.2zM354.7 158.2l2 2-2.2-1.8z"/>
<path d="M209.2 232.6l-1.3 2.5 .3 .1zM209.2 232.6l.3 .1-1.3 2.5z"/>
<path d="M172.8 244.4l-1 2.7 1.2-2.5zM172.8 244.4l-1 2.7-.3-.2z"/>
<path d="M176.2 255l-1 2.7 1.3-2.5zM176.2 255l-1 2.7-.3-.2z"/>
<path d="M227.8 238.3l-1.3 2.5 .3 .1zM227.8 238.3l.3 .1-1.3 2.5z"/>
</g>
<!-- layer: BORDER -->
<g fill="#000" stroke="#000" stroke-width=".26">
<path d="M396.1 20.5l-4.1 6.8zM396.1 20.5l.3 .2-4.4 6.7z"/>
<path d="M396.4 20.7l-4.4 6.7 .3 .1zM396.4 20.7l-4.1 6.8z"/>
</g>
<g font-size="7.5">
<text x="76.4" y="107.9" transform="rotate(69 76.4 107.9)">HALDANE CRESCENT</text>
<text x="325.3" y="107.1" transform="rotate(69 325.3 107.1)">HALDANE LANE</text>
<text x="28.4" y="241.8">Site Plan</text>
</g>
<g font-size="4.5">
<text x="28.2" y="249.4">No.</text>
<text x="40.1" y="249.4">: 15</text>
<text x="28.2" y="254.4">Lot.</text>
<text x="40.1" y="254.4">: 83</text>
<text x="28.3" y="259.4">DP</text>
<text x="40.1" y="259.4">: 11416</text>
<text x="28.5" y="264.4">AREA : 588.1m² (By Title)</text>
<text x="43.5" y="269.4">590.8m (By Survey)</text>
<text x="27.9" y="284">MR D CARDEW &amp; MS K LEMON</text>
<text x="142.6" y="283.6">15 HALDANE CRESCENT LANE COVE NSW 2066</text>
<text x="293.4" y="283.9">1: 200</text>
<text x="322.2" y="283.9">2 OF 8</text>
<text x="354.4" y="283.8">7856</text>
<text x="377.4" y="283.7">H</text>
</g>
<text font-size="3.2" x="366.2" y="283.8">/17</text>
<text font-size="3.1" x="59.8" y="267.6">2</text>
<g font-size="3">
<text x="111.8" y="52" transform="rotate(78 111.8 52)">About 19.27</text>
<text x="91.8" y="70.5" transform="rotate(78 91.8 70.5)">Concrete</text>
<text x="108.4" y="69.6" transform="rotate(78 108.4 69.6)">Concrete</text>
<text x="124.4" y="92.3" transform="rotate(78 124.4 92.3)">Brick</text>
<text x="113" y="112.2" transform="rotate(78 113 112.2)">Grass</text>
<text x="135.6" y="125.2" transform="rotate(78 135.6 125.2)">19.22</text>
</g>
<g font-size="2.6">
<text x="390.5" y="18.1">T.N.</text>
<text x="400.1" y="23.8">M.N.</text>
<text x="111.4" y="37.4">Allison Ave</text>
<text x="184.2" y="41.8">ridge 97.93</text>
<text x="182.1" y="49">(Two Storey)</text>
<text x="190.8" y="59.6">lip 96.27</text>
<text x="184.1" y="65.7" transform="rotate(-90 184.1 65.7)">ridge 96.43</text>
<text x="279" y="61.4" transform="rotate(78 279 61.4)">Concrete</text>
<text x="298.4" y="61.5" transform="rotate(78 298.4 61.5)">Concrete</text>
<text x="154.4" y="66.1">ridge 94.16</text>
<text x="193.8" y="66.6">One &amp; Two Storey</text>
<text x="196.1" y="69.3">Brick Cottage</text>
<text x="160.4" y="73.2">g.f.l. 90.12</text>
<text x="173.9" y="72.5">(Single Storey)</text>
<text x="198.4" y="72.6">(Tile Roof)</text>
<text x="200.4" y="75.8">No.17</text>
<text x="331.7" y="77.7" transform="rotate(-90 331.7 77.7)">Approx.</text>
<text x="132.8" y="82.4">Paling</text>
<text x="190.6" y="80">lip 93.08</text>
<text x="269.6" y="82.5">fence</text>
<text x="285.5" y="83.8">92.16</text>
<text x="297" y="81.7">92.37</text>
<text x="297" y="80">C/L</text>
<text x="309.1" y="82">92.56</text>
<text x="309.1" y="83.9">t.k</text>
<text x="320.2" y="79.5" transform="rotate(-90 320.2 79.5)">2.98 Existing &amp;</text>
<text x="323.1" y="81" transform="rotate(-90 323.1 81)">Proposed Approx.</text>
<text x="328.8" y="81.4" transform="rotate(-90 328.8 81.4)">1.97 Existing</text>
<text x="111.6" y="85.3">85.44</text>
<text x="124.5" y="86.1">86.27</text>
<text x="193.2" y="87.1">32.31</text>
<text x="204.3" y="87.4">Conc. block ret. wall</text>
<text x="229.9" y="89.5">89.05</text>
<text x="230.6" y="86.2">89.50</text>
<text x="246.9" y="86.9">90.55</text>
<text x="255.1" y="89" transform="rotate(44 255.1 89)">Rendered</text>
<text x="272" y="87.8" transform="rotate(53 272 87.8)">Conc. block ret. wall</text>
<text x="285.4" y="85.6">t.k</text>
<text x="285.5" y="87.2" transform="rotate(71 285.5 87.2)">Paling</text>
<text x="95.4" y="91.4">84.95</text>
<text x="96.7" y="92.7">t.k.</text>
<text x="189" y="90.8">88.07</text>
<text x="197" y="93.3">87.90</text>
<text x="210.5" y="93.3">Low ret. wall</text>
<text x="230.9" y="93">89.15</text>
<text x="237.1" y="91.9">Grass</text>
<text x="243.1" y="93.6">89.16</text>
<text x="263.7" y="91.9">90.71</text>
<text x="129.4" y="99.2">5 high</text>
<text x="145.7" y="101.7">Grass</text>
<text x="177.7" y="101.1">87.41</text>
<text x="223.9" y="97.3">88.40</text>
<text x="108.1" y="102.5">5 high</text>
<text x="168.5" y="103.7">87.09</text>
<text x="257.9" y="105.4">89.22</text>
<text x="133" y="112.1">85.71</text>
<text x="146.1" y="113.7">85.95</text>
<text x="156.1" y="108.7">86.50</text>
<text x="167.5" y="111.3">8 high</text>
<text x="180.3" y="108.5">87.36</text>
<text x="131" y="118.2">84.95</text>
<text x="163.5" y="115.3">86.46</text>
<text x="277.9" y="117.6" transform="rotate(78 277.9 117.6)">retaining</text>
<text x="285.7" y="114.3" transform="rotate(78 285.7 114.3)">Conc. block ret. wall</text>
<text x="292.4" y="116.6" transform="rotate(71 292.4 116.6)">Grass</text>
<text x="295.8" y="114.6" transform="rotate(71 295.8 114.6)">(0.1 High)</text>
<text x="306.1" y="118.1" transform="rotate(78 306.1 118.1)">(6.095 Wide)</text>
<text x="315.2" y="114.8" transform="rotate(78 315.2 114.8)">(0.1 High)</text>
<text x="123.3" y="121.8">84.76</text>
<text x="136.6" y="122.9">85.45</text>
<text x="174.1" y="123.6">Porch</text>
<text x="231.8" y="123.1">(Metal Roof)</text>
<text x="106.8" y="126.3">84.30</text>
<text x="108.1" y="127.5">t.k.</text>
<text x="116.2" y="130.8">5 high</text>
<text x="162.3" y="130.5">8 high</text>
<text x="171.2" y="131.6" transform="rotate(-90 171.2 131.6)">lip 90.80</text>
<text x="174" y="131.1">92.05</text>
<text x="174.1" y="128.7">ridge</text>
<text x="207.9" y="129.5">Floor Addition</text>
<text x="208" y="126.6">Proposed First</text>
<text x="238.9" y="131.2">g.f.l. 89.23</text>
<text x="294.9" y="128.6">10 high</text>
<text x="111.4" y="132.6" transform="rotate(78 111.4 132.6)">(0.1 High)</text>
<text x="138" y="134.5" transform="rotate(78 138 134.5)">ret.</text>
<text x="149.6" y="135.3">Grass</text>
<text x="173.5" y="133.9">88.44</text>
<text x="188.5" y="134.2">g.f.l. 88.54</text>
<text x="258.2" y="137.6" transform="rotate(-90 258.2 137.6)">lip 92.21, eave 91.98</text>
<text x="294" y="133.6" transform="rotate(78 294 133.6)">19.22</text>
<text x="80.5" y="141.1" transform="rotate(78 80.5 141.1)">(15.24 Wide)</text>
<text x="142.4" y="141.2">6 high</text>
<text x="263.7" y="139.1">Pavers</text>
<text x="284.2" y="143.5">Garden</text>
<text x="170.3" y="144.1">85.70</text>
<text x="171.3" y="145.5">Garden</text>
<text x="207.4" y="146.1" transform="rotate(-90 207.4 146.1)">ridge 94.00</text>
<text x="298" y="148.6" transform="rotate(78 298 148.6)">Conc. block ret. wall</text>
<text x="124.2" y="152.4">5 high</text>
<text x="144.3" y="152.1" transform="rotate(78 144.3 152.1)">wall</text>
<text x="258.3" y="153.7">89.19</text>
<text x="283.2" y="154">90.29</text>
<text x="148.5" y="159.2">85.05</text>
<text x="164.8" y="160.2">85.14</text>
<text x="179.6" y="159.5">86.05</text>
<text x="215.3" y="159.8">88.51</text>
<text x="284.8" y="162" transform="rotate(78 284.8 162)">wall</text>
<text x="307.5" y="160" transform="rotate(78 307.5 160)">fence</text>
<text x="119.1" y="165">83.72</text>
<text x="120.4" y="166.3">t.k.</text>
<text x="128.6" y="163.3">Tel.</text>
<text x="137.6" y="165.6">84.12</text>
<text x="160.4" y="167.8">Grass</text>
<text x="197.5" y="166.1">Deck over</text>
<text x="232.9" y="164.6">Deck</text>
<text x="276.1" y="166.8">89.26</text>
<text x="312.3" y="166.9">91.46</text>
<text x="129.2" y="171.3">Driveway</text>
<text x="129.4" y="168.6">Concrete</text>
<text x="198.5" y="168.5">Carport</text>
<text x="199.3" y="171.8">88.87</text>
<text x="205.9" y="174">32.31</text>
<text x="213.1" y="171.1">86.61</text>
<text x="245.6" y="168.1">89.20</text>
<text x="253.2" y="172">88.19</text>
<text x="285" y="174">4 high</text>
<text x="285.4" y="168.2">90.00</text>
<text x="312.5" y="168.7">Lintel</text>
<text x="316.7" y="172.4">91.30</text>
<text x="338.9" y="173.9">91.81</text>
<text x="133.5" y="176.7">Tel.</text>
<text x="142.3" y="175.8">84.04</text>
<text x="151.9" y="178.6">Brick</text>
<text x="160.4" y="174.5">Grass</text>
<text x="172" y="174.2">85.24</text>
<text x="178.4" y="178.6">fence</text>
<text x="233.7" y="177.9">Paling</text>
<text x="252" y="174.2">Grass</text>
<text x="294.5" y="174.4">90.39</text>
<text x="302.8" y="178">fence</text>
<text x="304.4" y="174.1">90.93</text>
<text x="316.4" y="179.7">91.49</text>
<text x="316.6" y="174.2">Grate</text>
<text x="328" y="176.5">C/L</text>
<text x="328.1" y="174.5">91.61</text>
<text x="338.9" y="176">t.k</text>
<text x="199.8" y="185.5">Fibro Garage</text>
<text x="221.9" y="185.1">Shed</text>
<text x="221.9" y="182.4">Fibro</text>
<text x="316.5" y="181.6">t.k</text>
<text x="190.5" y="191" transform="rotate(-90 190.5 191)">lip 88.72</text>
<text x="200.8" y="188.4">g.f.l. 85.64</text>
<text x="278.1" y="191.4">Line of existing residence</text>
<text x="320.8" y="191.7" transform="rotate(78 320.8 191.7)">kerb</text>
<text x="340.2" y="191.8" transform="rotate(78 340.2 191.8)">kerb</text>
<text x="106.2" y="192.4">Bench Mark</text>
<text x="106.2" y="195.3">Cut in top of Kerb</text>
<text x="139.5" y="196.8">Sign</text>
<text x="149.4" y="195" transform="rotate(78 149.4 195)">path</text>
<text x="192.2" y="192.1" transform="rotate(-90 192.2 192.1)">eave 88.24</text>
<text x="234" y="192.5" transform="rotate(-90 234 192.5)">roof 89.13</text>
<text x="278.2" y="194.4">shown dashed</text>
<text x="355.3" y="197.9" transform="rotate(-90 355.3 197.9)">3.50 Existing &amp;</text>
<text x="106.1" y="198.2">RL83.44 (AHD)</text>
<text x="139.5" y="199.2" transform="rotate(78 139.5 199.2)">Lintel</text>
<text x="144.1" y="200.5" transform="rotate(78 144.1 200.5)">Grass</text>
<text x="217.4" y="199.6">lip 90.84, eave 90.66</text>
<text x="358.2" y="199.4" transform="rotate(-90 358.2 199.4)">Proposed Approx.</text>
<text x="130.2" y="208.1">Grate</text>
<text x="130.2" y="206.1">83.24</text>
<text x="136.7" y="209.1" transform="rotate(78 136.7 209.1)">kerb</text>
<text x="207.9" y="204.6">g.f.l. 87.73</text>
<text x="213.4" y="209">Single Storey</text>
<text x="213.2" y="211.7">Brick Cottage</text>
<text x="215.4" y="215">(Tile Roof)</text>
<text x="251.1" y="215.3" transform="rotate(-90 251.1 215.3)">roof 90.82</text>
<text x="137.3" y="218.1">83.40</text>
<text x="138.6" y="219.4">t.k.</text>
<text x="192.5" y="221.9" transform="rotate(-90 192.5 221.9)">lip 90.18, eave 90.00</text>
<text x="217.5" y="218.2">No.13</text>
<text x="256.4" y="220.1" transform="rotate(-90 256.4 220.1)">(Metal Roof)</text>
<text x="204.2" y="222.5" transform="rotate(-90 204.2 222.5)">roof 90.85</text>
<text x="210.5" y="222.1">ridge 93.23</text>
<text x="178.8" y="241.8" transform="rotate(-18 178.8 241.8)">7.7 Existing Approx.</text>
<text x="187.5" y="250.8" transform="rotate(-18 187.5 250.8)">10.9 Proposed Approx.</text>
<text x="19.8" y="283.8">FOR:</text>
<text x="137.4" y="283.6">AT:</text>
<text x="283.1" y="283.9">SCALE:</text>
<text x="311.6" y="283.9">SHEET:</text>
<text x="340.9" y="283.9">JOB NO:</text>
</g>
</svg>
